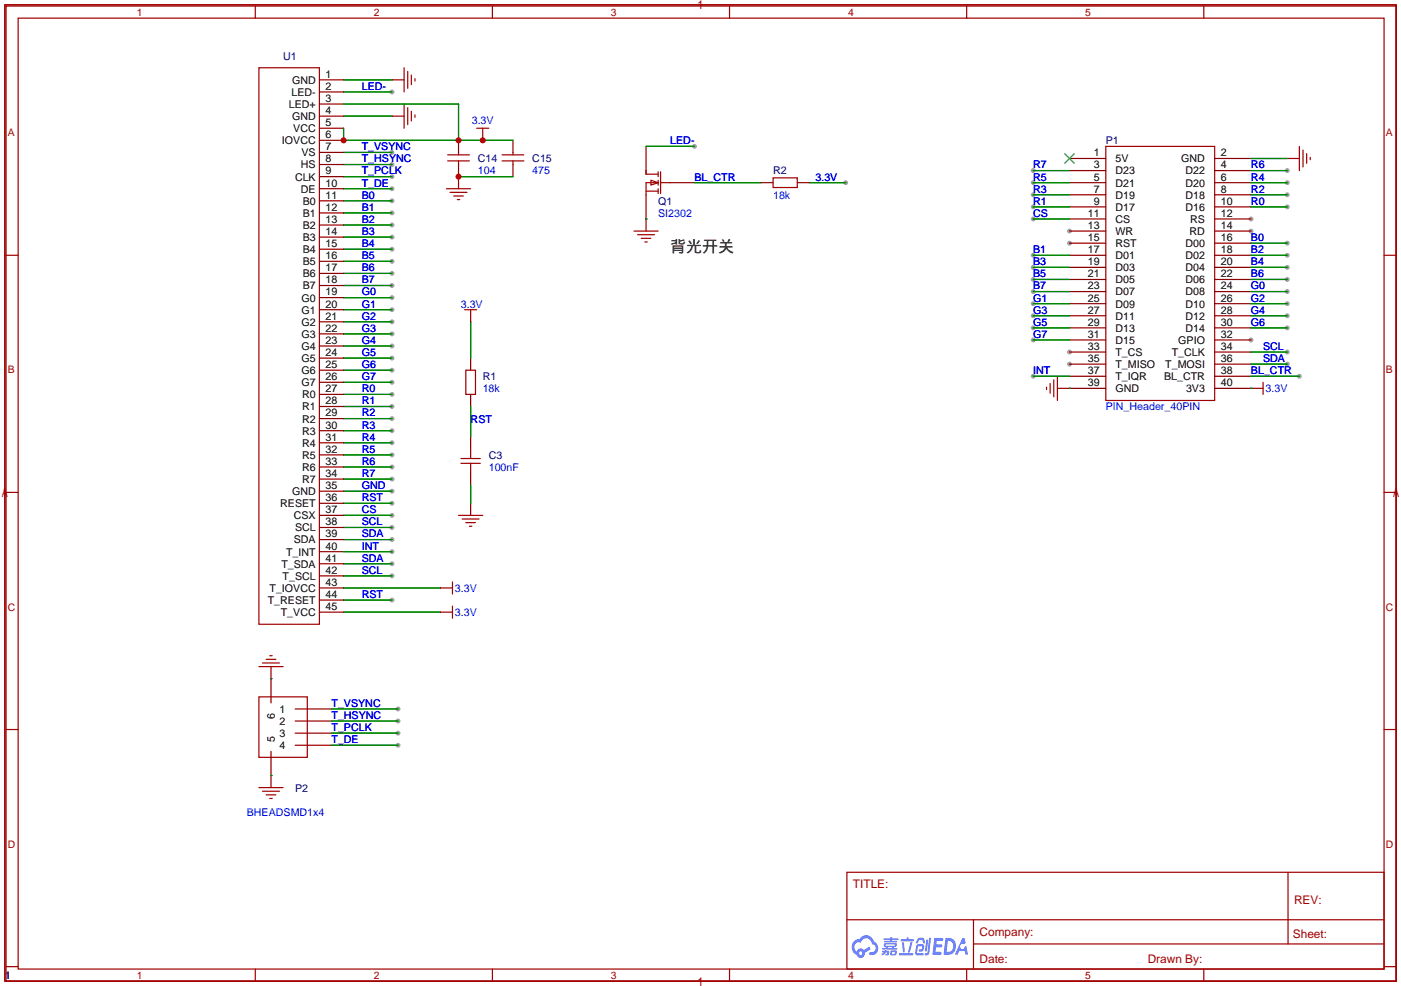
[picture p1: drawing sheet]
<svg xmlns="http://www.w3.org/2000/svg" width="294mm" height="207mm" viewBox="0 0 294 207" stroke-linecap="round" stroke-linejoin="round" font-family="sans-serif">
<g fill="#999">
<circle cx="262.6" cy="46" r=".51"/>
<circle cx="224.5" cy="48.5" r=".51"/>
<circle cx="262.6" cy="48.5" r=".51"/>
<circle cx="224.5" cy="51.1" r=".51"/>
<circle cx="224.5" cy="76.5" r=".51"/>
<circle cx="262.6" cy="71.4" r=".51"/>
<circle cx="224.5" cy="73.9" r=".51"/>
<circle cx="270.3" cy="51.1" r=".51"/>
<circle cx="270.3" cy="53.6" r=".51"/>
<circle cx="270.3" cy="56.1" r=".51"/>
<circle cx="270.3" cy="58.7" r=".51"/>
<circle cx="270.3" cy="61.2" r=".51"/>
<circle cx="270.3" cy="63.8" r=".51"/>
<circle cx="270.3" cy="66.3" r=".51"/>
<circle cx="270.3" cy="68.8" r=".51"/>
<circle cx="216.9" cy="46" r=".51"/>
<circle cx="216.9" cy="53.6" r=".51"/>
<circle cx="216.9" cy="56.1" r=".51"/>
<circle cx="216.9" cy="58.7" r=".51"/>
<circle cx="216.9" cy="61.2" r=".51"/>
<circle cx="216.9" cy="63.8" r=".51"/>
<circle cx="216.9" cy="66.3" r=".51"/>
<circle cx="216.9" cy="68.8" r=".51"/>
<circle cx="216.9" cy="71.4" r=".51"/>
<circle cx="216.9" cy="35.8" r=".51"/>
<circle cx="216.9" cy="38.4" r=".51"/>
<circle cx="216.9" cy="40.9" r=".51"/>
<circle cx="216.9" cy="43.4" r=".51"/>
<circle cx="270.3" cy="35.8" r=".51"/>
<circle cx="270.3" cy="38.4" r=".51"/>
<circle cx="270.3" cy="40.9" r=".51"/>
<circle cx="270.3" cy="43.4" r=".51"/>
<circle cx="145.8" cy="30.7" r=".51"/>
<circle cx="272.8" cy="79" r=".51"/>
<circle cx="177.5" cy="38.4" r=".51"/>
<circle cx="270.3" cy="76.5" r=".51"/>
<circle cx="270.3" cy="73.9" r=".51"/>
<circle cx="216.9" cy="79" r=".51"/>
<circle cx="83.6" cy="156.5" r=".51"/>
<circle cx="83.6" cy="153.9" r=".51"/>
<circle cx="83.6" cy="151.4" r=".51"/>
<circle cx="83.6" cy="148.8" r=".51"/>
<circle cx="82.3" cy="19.3" r=".51"/>
<circle cx="82.3" cy="32" r=".51"/>
<circle cx="82.3" cy="34.5" r=".51"/>
<circle cx="82.3" cy="37.1" r=".51"/>
<circle cx="82.3" cy="39.6" r=".51"/>
<circle cx="82.3" cy="42.2" r=".51"/>
<circle cx="82.3" cy="44.7" r=".51"/>
<circle cx="82.3" cy="47.2" r=".51"/>
<circle cx="82.3" cy="49.8" r=".51"/>
<circle cx="82.3" cy="52.3" r=".51"/>
<circle cx="82.3" cy="54.9" r=".51"/>
<circle cx="82.3" cy="57.4" r=".51"/>
<circle cx="82.3" cy="59.9" r=".51"/>
<circle cx="82.3" cy="62.5" r=".51"/>
<circle cx="82.3" cy="65" r=".51"/>
<circle cx="82.3" cy="67.6" r=".51"/>
<circle cx="82.3" cy="70.1" r=".51"/>
<circle cx="82.3" cy="72.6" r=".51"/>
<circle cx="82.3" cy="75.2" r=".51"/>
<circle cx="82.3" cy="82.8" r=".51"/>
<circle cx="82.3" cy="80.3" r=".51"/>
<circle cx="82.3" cy="77.7" r=".51"/>
<circle cx="82.3" cy="85.3" r=".51"/>
<circle cx="82.3" cy="87.9" r=".51"/>
<circle cx="82.3" cy="90.4" r=".51"/>
<circle cx="82.3" cy="93" r=".51"/>
<circle cx="82.3" cy="95.5" r=".51"/>
<circle cx="82.3" cy="98" r=".51"/>
<circle cx="82.3" cy="100.6" r=".51"/>
<circle cx="82.3" cy="103.1" r=".51"/>
<circle cx="82.3" cy="105.7" r=".51"/>
<circle cx="82.3" cy="108.2" r=".51"/>
<circle cx="82.3" cy="110.7" r=".51"/>
<circle cx="82.3" cy="113.3" r=".51"/>
<circle cx="82.3" cy="118.4" r=".51"/>
<circle cx="82.3" cy="120.9" r=".51"/>
<circle cx="82.3" cy="126" r=".51"/>
<circle cx="82.3" cy="115.8" r=".51"/>
</g>
<g fill="none" stroke="#a10000" stroke-width=".25">
<path d="M1 1h292.1v205h-292.1zM1.3 1.3h291.8v204.7h-291.8zM3.8 3.8h286.8v199.7h-286.8zM53.6 1.3v2.5M103.4 1.3v2.5M153.2 1.3v2.5M202.9 1.3v2.5M252.7 1.3v2.5M1.3 53.6h2.5M290.6 53.6h2.5M1.3 103.4h2.5M290.6 103.4h2.5"/>
<path d="M1.3 153.2h2.5M290.6 153.2h2.5M177.8 183.1h112.8v20.4h-112.8zM177.8 193.1h112.7M204.4 198.2h86.1M204.4 193.1v10.2M270.4 183.2v15M1.3 202.9h2.5M53.6 203.5v2.5M103.4 203.5v2.5M153.2 203.5v2.5M202.9 203.5v2.5"/>
<path d="M252.7 203.5v2.5M290.6 202.9h2.5"/>
</g>
<path d="M179.4 197.5a1.78 1.78 0 0 0 .5 3 .87 .87 0 0 0 1 .6 .87 .87 0 0 0 .7-1.1l1.2-.7-.3-.6-1.1 .8a.82 .82 0 0 0-.9-.4 .82 .82 0 0 0-.6 .7 1 1 0 0 1-.5-1.3 1 1 0 0 1 1.3-.5 1.2 1.2 0 0 1 1.3-1 1.2 1.2 0 0 1 1.1 1.3 .86 .86 0 0 1 .7 1.1 .86 .86 0 0 1-1.2 .5l-.1 .4a1.32 1.32 0 0 0 1.6-.2 1.32 1.32 0 0 0 .2-1.6l-.5-.6-.3-.2a1.74 1.74 0 0 0-1.4-1.3 1.74 1.74 0 0 0-1.8 .8zM180.3 200.1a.4 .4 0 0 1 .8 0 .4 .4 0 0 1-.8 0zM196.2 196.9l-.4 3.5h1.6l.3-.1-.1-.4-1.2-.1 .1-.9h1.2l.1-.5-.2-.1h-1l.1-.8h1.2l.1-.4-.2-.2zM198.5 196.9l-.4 3.6h.9a1.81 1.81 0 0 0 1.7-1.6 1.81 1.81 0 0 0-1.1-1.9zM199 197.5a1.16 1.16 0 0 1 1.1 1.3 1.16 1.16 0 0 1-1.4 1zM202 197l-1.5 3.4h.6l.3-.7h1.1l.2 .7h.5l-.4-1.8-.3 .2-.1 .3a.5 .5 0 0 1-.7 0 .5 .5 0 0 1 0-.7 .5 .5 0 0 1 .6-.1l.4-.3-.2-1zM194.5 197.3l-.3 2.2 .2 .3 .2-.2 .3-2.3zM195.1 196.9l-.4 3.1-.5 .2-.1 .2a.59 .59 0 0 0 .7 .1 .59 .59 0 0 0 .3-.5l.4-3.1zM192.7 197.1l-.4 .9a.63 .63 0 0 0 .7-.6l.6-.1 .2 .8 .4-.1-.3-1-.8-.1zM192.5 198.4l-.4 1.6 .1 .4 .4 .2 1.2-.1v-.4h-1.3l.2-1.4h.9l-.1 .6-.5 .1-.1 .2 .2 .2a.94 .94 0 0 0 .9-1.3l-.2-.2a1.46 1.46 0 0 0-1.3 .1zM188.8 200.1v.5h2.7l.2-.2-.1-.3zM191.1 197.8l-.5 1.9a.2 .2 0 0 0 .1 .3 .2 .2 0 0 0 .2 0l.7-2.2zM189.4 197.8l.2 2 .2 .2 .1-.3-.1-1.9zM189.1 197.2l.1 .4h2.5l.2-.2-.2-.2h-1l.1-.4h-.4l-.1 .4zM185.2 199.6l1-.2-.1 .2h.5v.8l-.7 .2v-.3l.3-.1 .1-.1-.3-.1-.3 .3-.5 .3-.2-.3 .6-.3h-.4zM185.5 197h1.4v-.2h.4v.2h1.2l.1 .2-.1 .2h-1.2l-.1 .2h1l.2 .1-.2 .1h-2.5v-.2h1.1v-.2h-1.2zM185.7 198a.47 .47 0 0 0-.2 .6 .47 .47 0 0 0 .4 .3l.1 .1h-.8v.3h3.2v-.2l-.8-.1 .1-.1a.48 .48 0 0 0 .5-.3 .48 .48 0 0 0-.2-.6zM186 198.3l1.9 .1-.1 .2h-1.8zM186.4 198.8h.9l-.1 .2h-.8zM187 199.7v.9h.9l.3-.2v-.8l-.9-.1zM187.3 199.9h.6l-.1 .3h-.5z" fill="#5487ff"/>
<g fill="none" stroke="#a10000" stroke-width=".25">
<path d="M54.4 14.2h12.7v116.9h-12.7zM84.8 14.2v5.1M85.6 15v3.5M86.4 15.7v2.1M87.1 16.5v.5M84.8 21.8v5.1M85.6 22.6v3.6M86.4 23.4v2M87.1 24.1v.5M93.7 39.6h5.1M94 33.8h4.6M94 32.5h4.6"/>
<path d="M96.3 32v.5M96.3 33.8v.7M96.3 37.1v2.5M100.1 26.9h2.5M101.3 26.9v2.6M105.4 33.8h4.6M105.4 32.5h4.6M107.7 32v.5M107.7 33.8v.7M135.6 35.8v.8h2.6M136.7 37.8l1.5 .6-1.5 .5zM138.2 38.4h-2.6v2.5"/>
<path d="M138.2 36.1v1M138.2 37.8v1.1M138.2 39.6v1M138.7 38.4h2M138.7 36.1v4.5M162.3 37.3h5.1v2.1h-5.1zM232.2 30.7h22.8v53.4h-22.8zM270.3 33.3h2.5M272.8 30.7v5.1M273.6 31.5v3.6M274.3 32.3v2M275.1 33v.5"/>
<path d="M94.5 40.4h3.5M95.2 41.1h2.1M96 41.9h.5M133.1 48.5h5.1M133.9 49.3h3.5M134.6 50h2.1M135.4 50.8h.5M135.6 40.1h2.6M135.6 46v2.5M97.5 65h2.6M97.8 77.7h2v5.1h-2zM98.8 65v2.6"/>
<path d="M221.2 79.8v3.5M222 79v5.1M96.8 96.3h4M96.8 97.3h4M98.8 94.2v2.1M98.8 97.3v2M219.7 81.3v.5M220.5 80.5v2M222 81.5h2.5M262.6 81.5h2.6M265.2 80.3v2.5M96.3 108.2h5"/>
<path d="M97 109h3.6M97.8 109.7h2M98.6 110.5h.5M54.4 140h5M55.1 139.2h3.6M55.9 138.4h2M56.6 137.7h.5M56.9 140v2.5M92.5 128.5h2.5M92.5 123.4h2.5M95 122.2v2.5M95 127.3v2.5"/>
<path d="M54.4 146.3h10.1v12.7h-10.1zM54.4 165.4h5M55.1 166.1h3.6M55.9 166.9h2M56.6 167.6h.5M56.9 162.8v2.6"/>
</g>
<g fill="none" stroke="#870000" stroke-width=".25">
<path d="M67.1 16.8h5M67.1 19.3h5M82.3 16.8h2.5M67.1 21.8h5M67.1 24.4h5M67.1 26.9h5M67.1 29.5h5M67.1 32h5M67.1 34.5h5M67.1 37.1h5M67.1 39.6h5M82.3 24.4h2.5"/>
<path d="M96.3 37.1h.1M96.3 29.5v2.5M96.3 34.5v2.6M101.3 29.5h.1M107.7 29.5v2.5M107.7 34.5v2.6M135.6 30.7v5.1M140.7 38.4h5.1M159.8 38.4h2.5M167.4 38.4h2.5M224.5 38.4h7.7M224.5 35.8h7.7"/>
<path d="M224.5 33.3h7.7M255 38.4h7.6M255 35.8h7.6M255 33.3h7.6M270.3 33.3h.1M67.1 42.2h5M67.1 44.7h5M67.1 47.2h5M67.1 49.8h5M67.1 52.3h5M67.1 54.9h5M67.1 57.4h5"/>
<path d="M67.1 59.9h5M135.6 46h.1M135.6 40.9v5.1M224.5 46h7.7M224.5 48.5h7.7M224.5 51.1h7.7M224.5 53.6h7.7M224.5 56.1h7.7M224.5 58.7h7.7M224.5 43.4h7.7M224.5 40.9h7.7M255 46h7.6"/>
<path d="M255 48.5h7.6M255 51.1h7.6M255 53.6h7.6M255 56.1h7.6M255 58.7h7.6M255 43.4h7.6M255 40.9h7.6M67.1 62.5h5M67.1 65h5M67.1 67.6h5M67.1 70.1h5M67.1 72.6h5"/>
<path d="M67.1 75.2h5M67.1 77.7h5M98.8 75.2v2.5M98.8 67.6h.1M224.5 61.2h7.7M224.5 63.8h7.7M224.5 66.3h7.7M224.5 68.8h7.7M224.5 71.4h7.7M224.5 79h7.7M224.5 76.5h7.7M224.5 73.9h7.7"/>
<path d="M255 61.2h7.6M255 63.8h7.6M255 66.3h7.6M255 68.8h7.6M255 71.4h7.6M255 79h7.6M255 76.5h7.6M255 73.9h7.6M67.1 80.3h5M67.1 82.8h5M67.1 85.3h5M67.1 87.9h5"/>
<path d="M67.1 90.4h5M67.1 93h5M67.1 95.5h5M67.1 98h5M98.8 82.8v2.5M98.8 91.7v2.5M98.8 99.3v2.6M224.5 81.5h.1M224.5 81.5h7.7M255 81.5h7.6M262.6 81.5h.1M67.1 100.6h5"/>
<path d="M67.1 103.1h5M67.1 105.7h5M67.1 108.2h5M67.1 110.7h5M67.1 113.3h5M67.1 115.8h5M67.1 118.4h5M98.8 105.7v2.5M67.1 120.9h5M67.1 123.4h5M67.1 126h5M67.1 128.5h5"/>
<path d="M92.5 123.4h.1M92.5 128.5h.1M56.9 142.5v5.1M56.9 157.7v5.1M56.9 142.5h.1M62 148.8h7.6M62 151.4h7.6M62 153.9h7.6M62 156.5h7.6M56.9 162.8h.1"/>
</g>
<path d="M223.5 32.3l2.1 2M225.6 32.3l-2.1 2" fill="none" stroke="#3c3" stroke-width=".25"/>
<g fill="none" stroke="#008700" stroke-width=".25">
<path d="M72.1 16.8h10.2M72.1 19.3h10.2M72.1 24.4h10.2M72.1 32h10.2M72.1 34.5h10.2M72.1 37.1h10.2M72.1 39.6h10.2M72.1 21.8h24.2v7.7M72.1 26.9v2.6h35.6M96.3 37.1h11.4M135.6 30.7h10.2M145.8 38.4h14"/>
<path d="M169.9 38.4h7.6M216.9 35.8h7.6M216.9 38.4h7.6M262.6 35.8h7.7M262.6 38.4h7.7M262.6 33.3h7.7M72.1 42.2h10.2M72.1 44.7h10.2M72.1 47.2h10.2M72.1 49.8h10.2M72.1 52.3h10.2M72.1 54.9h10.2"/>
<path d="M72.1 57.4h10.2M72.1 59.9h10.2M135.6 46h.1M216.9 53.6h7.6M216.9 56.1h7.6M216.9 58.7h7.6M216.9 46h7.6M216.9 40.9h7.6M216.9 43.4h7.6M262.6 51.1h7.7M262.6 53.6h7.7M262.6 56.1h7.7"/>
<path d="M262.6 58.7h7.7M262.6 40.9h7.7M262.6 43.4h7.7M72.1 62.5h10.2M72.1 65h10.2M72.1 67.6h10.2M72.1 70.1h10.2M72.1 72.6h10.2M72.1 75.2h10.2M72.1 77.7h10.2M98.8 67.6v7.6M216.9 61.2h7.6"/>
<path d="M216.9 63.8h7.6M216.9 66.3h7.6M216.9 68.8h7.6M216.9 71.4h7.6M216.9 79h7.6M262.6 61.2h7.7M262.6 63.8h7.7M262.6 66.3h7.7M262.6 68.8h7.7M262.6 79h10.2M262.6 76.5h7.7M262.6 73.9h7.7"/>
<path d="M72.1 82.8h10.2M72.1 80.3h10.2M72.1 85.3h10.2M72.1 87.9h10.2M72.1 90.4h10.2M72.1 93h10.2M72.1 95.5h10.2M72.1 98h10.2M98.8 85.3v6.4M224.5 81.5h.1M262.6 81.5h.1M72.1 100.6h10.2"/>
<path d="M72.1 103.1h10.2M72.1 105.7h10.2M72.1 108.2h10.2M72.1 110.7h10.2M72.1 113.3h10.2M72.1 118.4h10.2M72.1 115.8h10.2M98.8 101.9v3.8M72.1 120.9h10.2M72.1 123.4h20.4M72.1 126h10.2M72.1 128.5h20.4"/>
<path d="M56.9 142.5h.1M69.6 156.5h14M69.6 153.9h14M69.6 151.4h14M69.6 148.8h14M56.9 162.8h.1"/>
</g>
<g fill="#c00">
<circle cx="96.3" cy="37.1" r=".63"/>
<circle cx="96.3" cy="29.5" r=".63"/>
<circle cx="72.1" cy="29.5" r=".63"/>
<circle cx="101.3" cy="29.5" r=".63"/>
</g>
<text font-size="3.4" x="140.7" y="52.9">背光开关</text>
<g font-size="2.5" fill="#a00000">
<text x="179.1" y="186.3">TITLE:</text>
<text x="271.7" y="189.7">REV:</text>
<text x="205.6" y="196.6">Company:</text>
<text x="271.4" y="197">Sheet:</text>
<text x="205.6" y="202.1">Date:</text>
<text x="241" y="202.1">Drawn By:</text>
</g>
<g font-size="2.2" fill="#a00000">
<text x="28.7" y="3.3">1</text>
<text x="78.5" y="3.3">2</text>
<text x="128.3" y="3.3">3</text>
<text x="178.1" y="3.3">4</text>
<text x="227.8" y="3.3">5</text>
<text x="1.7" y="28.6">A</text>
<text x="291" y="28.6">A</text>
<text x="1.7" y="78.4">B</text>
<text x="291" y="78.4">B</text>
<text x="1.7" y="128.2">C</text>
<text x="291" y="128.2">C</text>
<text x="1.7" y="178">D</text>
<text x="291" y="178">D</text>
<text x="28.7" y="205.5">1</text>
<text x="78.5" y="205.5">2</text>
<text x="128.3" y="205.5">3</text>
<text x="178.1" y="205.5">4</text>
<text x="227.8" y="205.5">5</text>
</g>
<g font-size="2.2" fill="#000080">
<text x="59.4" y="12.5">U1</text>
<text x="100.3" y="34.1">C14</text>
<text x="111.8" y="34.1">C15</text>
<text x="232.2" y="30.3">P1</text>
<text x="162.3" y="36.6">R2</text>
<text x="138.2" y="43">Q1</text>
<text x="101.3" y="79.8">R1</text>
<text x="102.6" y="96.3">C3</text>
<text x="62" y="166.2">P2</text>
<text x="1" y="205.5">1</text>
</g>
<g font-size="2.2">
<text x="61.3" y="17.6">GND</text>
<text x="68.3" y="16.3">1</text>
<text x="60.6" y="22.7">LED+</text>
<text x="61.2" y="20.1">LED-</text>
<text x="68.3" y="18.9">2</text>
<text x="68.3" y="21.4">3</text>
<text x="68.3" y="23.9">4</text>
<text x="61.3" y="25.2">GND</text>
<text x="61.6" y="27.7">VCC</text>
<text x="68.3" y="26.5">5</text>
<text x="68.3" y="29">6</text>
<text x="59.2" y="30.3">IOVCC</text>
<text x="63.2" y="35.4">HS</text>
<text x="63.3" y="32.8">VS</text>
<text x="68.3" y="31.6">7</text>
<text x="68.3" y="34.1">8</text>
<text x="229.6" y="35.4">3</text>
<text x="229.6" y="32.8">1</text>
<text x="234.2" y="34.1">5V</text>
<text x="248" y="34.1">GND</text>
<text x="256.3" y="35.4">4</text>
<text x="256.3" y="32.8">2</text>
<text x="61.9" y="37.9">CLK</text>
<text x="63.2" y="40.4">DE</text>
<text x="68.3" y="36.6">9</text>
<text x="68.3" y="39.2">10</text>
<text x="68.3" y="41.7">11</text>
<text x="229.6" y="40.4">7</text>
<text x="229.6" y="37.9">5</text>
<text x="234.2" y="41.7">D19</text>
<text x="234.2" y="39.2">D21</text>
<text x="234.2" y="36.6">D23</text>
<text x="248.9" y="41.7">D18</text>
<text x="248.9" y="39.2">D20</text>
<text x="248.9" y="36.6">D22</text>
<text x="256.3" y="40.4">8</text>
<text x="256.3" y="37.9">6</text>
<text x="63.6" y="43">B0</text>
<text x="63.6" y="45.5">B1</text>
<text x="68.3" y="44.3">12</text>
<text x="68.3" y="46.8">13</text>
<text x="228.4" y="45.5">11</text>
<text x="229.6" y="43">9</text>
<text x="234.2" y="46.8">CS</text>
<text x="234.2" y="44.3">D17</text>
<text x="248.9" y="44.3">D16</text>
<text x="249.9" y="46.8">RS</text>
<text x="256.3" y="45.5">12</text>
<text x="256.3" y="43">10</text>
<text x="63.6" y="48.1">B2</text>
<text x="63.6" y="50.6">B3</text>
<text x="63.6" y="53.1">B4</text>
<text x="68.3" y="49.3">14</text>
<text x="68.3" y="51.9">15</text>
<text x="228.4" y="48.1">13</text>
<text x="228.4" y="50.6">15</text>
<text x="228.4" y="53.1">17</text>
<text x="234.2" y="49.3">WR</text>
<text x="234.2" y="51.9">RST</text>
<text x="248.9" y="51.9">D00</text>
<text x="249.7" y="49.3">RD</text>
<text x="256.3" y="48.1">14</text>
<text x="256.3" y="50.6">16</text>
<text x="256.3" y="53.1">18</text>
<text x="63.6" y="55.7">B5</text>
<text x="63.6" y="58.2">B6</text>
<text x="68.3" y="54.4">16</text>
<text x="68.3" y="57">17</text>
<text x="68.3" y="59.5">18</text>
<text x="228.4" y="55.7">19</text>
<text x="228.4" y="58.2">21</text>
<text x="234.2" y="54.4">D01</text>
<text x="234.2" y="57">D03</text>
<text x="234.2" y="59.5">D05</text>
<text x="248.9" y="54.4">D02</text>
<text x="248.9" y="57">D04</text>
<text x="248.9" y="59.5">D06</text>
<text x="256.3" y="55.7">20</text>
<text x="256.3" y="58.2">22</text>
<text x="63.3" y="63.3">G0</text>
<text x="63.3" y="65.8">G1</text>
<text x="63.6" y="60.8">B7</text>
<text x="68.3" y="62">19</text>
<text x="68.3" y="64.6">20</text>
<text x="228.4" y="60.8">23</text>
<text x="228.4" y="63.3">25</text>
<text x="228.4" y="65.8">27</text>
<text x="234.2" y="62">D07</text>
<text x="234.2" y="64.6">D09</text>
<text x="248.9" y="62">D08</text>
<text x="248.9" y="64.6">D10</text>
<text x="256.3" y="60.8">24</text>
<text x="256.3" y="63.3">26</text>
<text x="256.3" y="65.8">28</text>
<text x="63.3" y="68.4">G2</text>
<text x="63.3" y="70.9">G3</text>
<text x="68.3" y="67.1">21</text>
<text x="68.3" y="69.7">22</text>
<text x="228.4" y="68.4">29</text>
<text x="228.4" y="70.9">31</text>
<text x="234.2" y="67.1">D11</text>
<text x="234.2" y="69.7">D13</text>
<text x="248.9" y="67.1">D12</text>
<text x="248.9" y="69.7">D14</text>
<text x="256.3" y="68.4">30</text>
<text x="256.3" y="70.9">32</text>
<text x="63.3" y="73.5">G4</text>
<text x="63.3" y="76">G5</text>
<text x="68.3" y="72.2">23</text>
<text x="68.3" y="74.7">24</text>
<text x="68.3" y="77.3">25</text>
<text x="228.4" y="76">35</text>
<text x="228.4" y="73.5">33</text>
<text x="234.2" y="72.2">D15</text>
<text x="234.2" y="77.3">T_MISO</text>
<text x="234.2" y="74.7">T_CS</text>
<text x="244.6" y="77.3">T_MOSI</text>
<text x="246" y="74.7">T_CLK</text>
<text x="247.4" y="72.2">GPIO</text>
<text x="256.3" y="76">36</text>
<text x="256.3" y="73.5">34</text>
<text x="63.3" y="78.5">G6</text>
<text x="63.3" y="81.1">G7</text>
<text x="63.4" y="83.6">R0</text>
<text x="68.3" y="79.8">26</text>
<text x="68.3" y="82.4">27</text>
<text x="228.4" y="81.1">39</text>
<text x="228.4" y="78.5">37</text>
<text x="234.2" y="82.4">GND</text>
<text x="234.2" y="79.8">T_IQR</text>
<text x="244.4" y="79.8">BL_CTR</text>
<text x="249" y="82.4">3V3</text>
<text x="256.3" y="78.5">38</text>
<text x="256.3" y="81.1">40</text>
<text x="63.4" y="86.2">R1</text>
<text x="63.4" y="88.7">R2</text>
<text x="68.3" y="84.9">28</text>
<text x="68.3" y="87.4">29</text>
<text x="68.3" y="90">30</text>
<text x="63.4" y="91.2">R3</text>
<text x="63.4" y="93.8">R4</text>
<text x="68.3" y="92.5">31</text>
<text x="68.3" y="95.1">32</text>
<text x="63.4" y="96.3">R5</text>
<text x="63.4" y="98.9">R6</text>
<text x="63.4" y="101.4">R7</text>
<text x="68.3" y="97.6">33</text>
<text x="68.3" y="100.1">34</text>
<text x="58.8" y="106.5">RESET</text>
<text x="61.3" y="103.9">GND</text>
<text x="68.3" y="102.7">35</text>
<text x="68.3" y="105.2">36</text>
<text x="68.3" y="107.8">37</text>
<text x="61.7" y="109">CSX</text>
<text x="61.9" y="111.6">SCL</text>
<text x="68.3" y="110.3">38</text>
<text x="68.3" y="112.8">39</text>
<text x="59.1" y="119.2">T_SDA</text>
<text x="60.1" y="116.6">T_INT</text>
<text x="61.7" y="114.1">SDA</text>
<text x="68.3" y="115.4">40</text>
<text x="68.3" y="117.9">41</text>
<text x="56.6" y="124.3">T_IOVCC</text>
<text x="59.3" y="121.7">T_SCL</text>
<text x="68.3" y="120.5">42</text>
<text x="68.3" y="123">43</text>
<text x="68.3" y="125.5">44</text>
<text x="56.2" y="126.8">T_RESET</text>
<text x="58.9" y="129.3">T_VCC</text>
<text x="68.3" y="128.1">45</text>
<text x="58.7" y="149.7">1</text>
<text x="57.7" y="155.7" transform="rotate(-90 57.7 155.7)">5</text>
<text x="57.7" y="150.9" transform="rotate(-90 57.7 150.9)">6</text>
<text x="58.7" y="152.2">2</text>
<text x="58.7" y="154.7">3</text>
<text x="58.7" y="157.3">4</text>
</g>
<g font-size="2.2" fill="#00f">
<text x="75.9" y="18.9">LED-</text>
<text x="99" y="26">3.3V</text>
<text x="75.9" y="31.6">T_VSYNC</text>
<text x="75.9" y="34.1">T_HSYNC</text>
<text x="140.7" y="30.3">LED-</text>
<text x="216.9" y="35.4">R7</text>
<text x="262.6" y="35.4">R6</text>
<text x="75.9" y="36.6">T_PCLK</text>
<text x="75.9" y="39.2">T_DE</text>
<text x="75.9" y="41.7">B0</text>
<text x="100.3" y="36.6">104</text>
<text x="111.8" y="36.6">475</text>
<text x="145.8" y="37.9">BL_CTR</text>
<text x="162.3" y="41.7">18k</text>
<text x="171.2" y="37.9">3.3V</text>
<text x="216.9" y="37.9">R5</text>
<text x="216.9" y="40.4">R3</text>
<text x="262.6" y="37.9">R4</text>
<text x="262.6" y="40.4">R2</text>
<text x="75.9" y="44.3">B1</text>
<text x="75.9" y="46.8">B2</text>
<text x="138.2" y="45.5">SI2302</text>
<text x="216.9" y="45.5">CS</text>
<text x="216.9" y="43">R1</text>
<text x="262.6" y="43">R0</text>
<text x="75.9" y="49.3">B3</text>
<text x="75.9" y="51.9">B4</text>
<text x="216.9" y="53.1">B1</text>
<text x="262.6" y="50.6">B0</text>
<text x="262.6" y="53.1">B2</text>
<text x="75.9" y="54.4">B5</text>
<text x="75.9" y="57">B6</text>
<text x="75.9" y="59.5">B7</text>
<text x="216.9" y="55.7">B3</text>
<text x="216.9" y="58.2">B5</text>
<text x="262.6" y="55.7">B4</text>
<text x="262.6" y="58.2">B6</text>
<text x="75.9" y="62">G0</text>
<text x="75.9" y="64.6">G1</text>
<text x="96.7" y="64.6">3.3V</text>
<text x="216.9" y="60.8">B7</text>
<text x="216.9" y="63.3">G1</text>
<text x="216.9" y="65.8">G3</text>
<text x="262.6" y="60.8">G0</text>
<text x="262.6" y="63.3">G2</text>
<text x="262.6" y="65.8">G4</text>
<text x="75.9" y="67.1">G2</text>
<text x="75.9" y="69.7">G3</text>
<text x="216.9" y="68.4">G5</text>
<text x="216.9" y="70.9">G7</text>
<text x="262.6" y="68.4">G6</text>
<text x="75.9" y="72.2">G4</text>
<text x="75.9" y="74.7">G5</text>
<text x="75.9" y="77.3">G6</text>
<text x="265.2" y="76">SDA</text>
<text x="265.2" y="73.5">SCL</text>
<text x="75.9" y="82.4">R0</text>
<text x="75.9" y="79.8">G7</text>
<text x="101.3" y="82.4">18k</text>
<text x="216.9" y="78.5">INT</text>
<text x="262.6" y="78.5">BL_CTR</text>
<text x="265.7" y="82.4">3.3V</text>
<text x="75.9" y="84.9">R1</text>
<text x="75.9" y="87.4">R2</text>
<text x="75.9" y="90">R3</text>
<text x="98.8" y="88.7">RST</text>
<text x="232.2" y="86.2">PIN_Header_40PIN</text>
<text x="75.9" y="92.5">R4</text>
<text x="75.9" y="95.1">R5</text>
<text x="75.9" y="97.6">R6</text>
<text x="75.9" y="100.1">R7</text>
<text x="102.6" y="98.9">100nF</text>
<text x="75.9" y="102.7">GND</text>
<text x="75.9" y="105.2">RST</text>
<text x="75.9" y="107.8">CS</text>
<text x="75.9" y="110.3">SCL</text>
<text x="75.9" y="112.8">SDA</text>
<text x="75.9" y="117.9">SDA</text>
<text x="75.9" y="115.4">INT</text>
<text x="75.9" y="120.5">SCL</text>
<text x="75.9" y="125.5">RST</text>
<text x="95.5" y="124.3">3.3V</text>
<text x="95.5" y="129.3">3.3V</text>
<text x="69.6" y="148.4">T_VSYNC</text>
<text x="69.6" y="153.5">T_PCLK</text>
<text x="69.6" y="150.9">T_HSYNC</text>
<text x="69.6" y="156">T_DE</text>
<text x="51.8" y="171.3">BHEADSMD1x4</text>
</g>
</svg>
